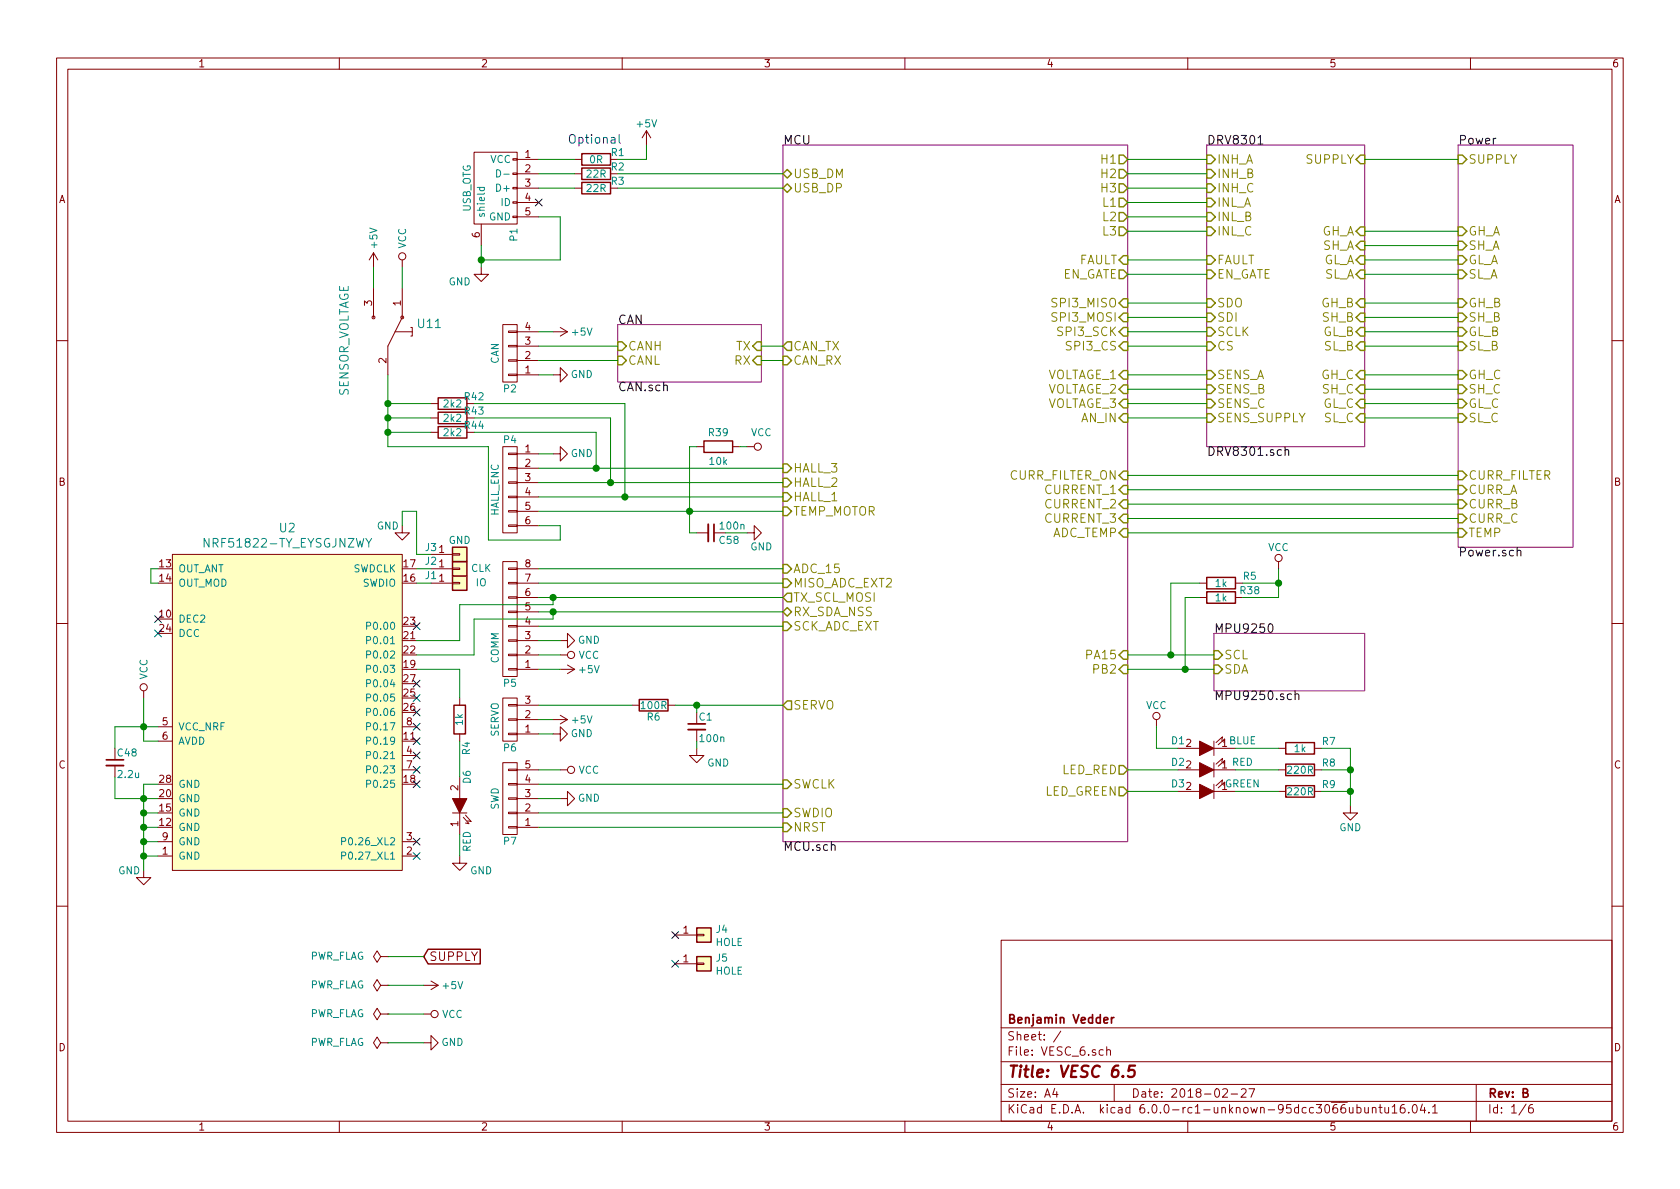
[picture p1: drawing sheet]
<svg xmlns="http://www.w3.org/2000/svg" width="297mm" height="210mm" viewBox="0 0 297 210" stroke-linecap="round" stroke-linejoin="round" font-family="sans-serif">
<g fill="none" stroke="#840000" stroke-width=".18">
<path d="M10 10.3h277v189.9h-277zM12 12.2h273v186.1h-273zM60 10.3v1.9M110 10.3v1.9M160 10.3v1.9M210 10.3v1.9M260 10.3v1.9M83.8 26.9h7.6v12.7h-7.6zM85.1 39.6v3.8M90.7 28.1h.7v.2h-.7zM90.7 30.6h.7v.3h-.7zM90.7 33.1h.7v.3h-.7z"/>
<path d="M90.7 35.7h.7v.2h-.7zM90.7 38.2h.7v.3h-.7zM91.4 28.2h3.8M91.4 30.7h3.8M91.4 33.3h3.8M91.4 35.8h3.8M91.4 38.3h3.8M101.6 28.2h1.3M101.6 30.7h1.3M101.6 33.3h1.3M114.3 23.1l-.8 1.3M114.3 23.1v2.5"/>
<path d="M114.3 23.1l.8 1.3M66 44.7l-.7 1.3M66 44.7v2.5M66 51v5.1M66 44.7l.8 1.3M69.8 58.7h3.1M71.1 46v1.2M71.1 51v5.1l-2.5 5.1v5.1M72.6 57.9h.3v1.5h-.3M85.1 47.2v1.3h1.3l-1.3 1.3-1.3-1.3h1.3M88.9 57.4h2.5v10.2h-2.5zM89.9 58.5h1.5v.3h-1.5z"/>
<path d="M91.4 58.7h3.8M97.8 58.7h2.5M99.1 57.9l1.2 .8M100.3 58.7l-1.2 .7M10 60.2h2M76.2 71.4h1.3M76.2 73.9h1.3M76.2 76.4h1.3M88.9 79h2.5v15.2h-2.5zM89.9 61.1h1.5v.2h-1.5zM89.9 63.6h1.5v.3h-1.5zM89.9 66.2h1.5v.2h-1.5z"/>
<path d="M91.4 66.3h3.8M91.4 63.7h3.8M91.4 61.2h3.8M97.8 66.3h1.3v-1.3l1.2 1.3-1.2 1.3v-1.3M123.2 79h1.3M129.5 79h1.3M132.1 79h1.2M285 60.2h2M30.5 98h40.6v55.9h-40.6zM71.1 93v1.2h1.3l-1.3 1.3-1.3-1.3h1.3M76.2 98h3.8M80 97.9h1.3v.3h-1.3z"/>
<path d="M88.9 99.3h2.5v20.3h-2.5zM89.9 92.8h1.5v.3h-1.5zM89.9 90.3h1.5v.2h-1.5zM89.9 87.8h1.5v.2h-1.5zM89.9 85.2h1.5v.3h-1.5zM89.9 82.7h1.5v.2h-1.5zM89.9 80.1h1.5v.3h-1.5zM91.4 80.3h3.8M91.4 82.8h3.8M91.4 85.3h3.8M91.4 87.9h3.8M91.4 90.4h3.8"/>
<path d="M91.4 93h3.8M97.8 80.3h1.3v-1.3l1.2 1.3-1.2 1.2v-1.2M123.2 94.2h2M126.2 94.2h2.1M132.1 94.2h1.2v-1.2l1.3 1.2-1.3 1.3v-1.3M226.1 99.3v1.3M10 110.3h2M76.2 103.1h3.8M76.2 100.6h3.8M80 103h1.3v.2h-1.3zM80 100.5h1.3v.2h-1.3zM89.9 100.5h1.5v.2h-1.5z"/>
<path d="M89.9 103h1.5v.2h-1.5zM89.9 105.5h1.5v.3h-1.5zM89.9 108.1h1.5v.2h-1.5zM89.9 110.6h1.5v.3h-1.5zM89.9 113.2h1.5v.2h-1.5zM89.9 115.7h1.5v.2h-1.5zM89.9 118.2h1.5v.3h-1.5zM91.4 118.4h3.8M91.4 115.8h3.8M91.4 113.3h3.8M91.4 110.7h3.8M91.4 108.2h3.8"/>
<path d="M91.4 105.7h3.8M91.4 103.1h3.8M91.4 100.6h3.8M99.1 113.3h1.2v-1.3l1.3 1.3-1.3 1.2v-1.2M99.1 118.4h2.5M99.1 115.8h1.2M100.3 117.6l1.3 .8M101.6 118.4l-1.3 .7M212.1 105.7h1.3M212.1 103.1h1.3M218.4 105.7h1.3M218.4 103.1h1.3"/>
<path d="M285 110.3h2M20.3 135.4v2M25.4 122.2v1.2M27.9 128.5h2.6M27.9 131.1h2.6M71.1 136.1h2.6M71.1 133.6h2.6M71.1 128.5h2.6M81.3 123.4v1.3M81.3 129.8v1.3M81.3 137.4v3.8M88.9 123.4h2.5v7.7h-2.5z"/>
<path d="M88.9 134.9h2.5v12.7h-2.5zM89.9 124.6h1.5v.2h-1.5zM89.9 127.1h1.5v.3h-1.5zM89.9 129.7h1.5v.2h-1.5zM89.9 136h1.5v.3h-1.5zM89.9 138.6h1.5v.2h-1.5zM91.4 129.8h3.8M91.4 127.2h3.8M91.4 124.7h3.8M91.4 138.7h3.8M91.4 136.1h3.8M97.8 129.8h1.3v-1.3l1.2 1.3-1.2 1.3v-1.3"/>
<path d="M97.8 127.2h2.5M99.1 136.1h1.2M99.1 126.5l1.2 .7M100.3 127.2l-1.2 .8M111.8 124.7h1.2M118.1 124.7h1.3M123.2 132.3v1.3h1.3l-1.3 1.3-1.3-1.3h1.3M123.2 129v2.1M204.5 127.2v1.3M208.3 136.1h3.8M208.3 139.9h3.8M208.3 132.3h3.8"/>
<path d="M214.6 136.1h3.8M214.6 131.1v2.5M214.6 134.9v2.5M214.6 138.7v2.5M214.6 139.9h3.8M214.6 132.3h3.8M216 134.7l.2-.6-1.2 1M216 138.6l.2-.7-1.2 1M216 130.9l.2-.6-1.2 1M216.4 135.1l.1-.6-1.1 1M216.4 138.9l.1-.6-1.1 1M216.4 131.3l.1-.6-1.1 1"/>
<path d="M226.1 136.1h1.2M226.1 139.9h1.2M226.1 132.3h1.2M232.4 136.1h1.3M232.4 139.9h1.3M232.4 132.3h1.3M25.4 153.9v1.3h1.3l-1.3 1.3-1.3-1.3h1.3M27.9 151.4h2.6M27.9 148.8h2.6M71.1 151.4h2.6M71.1 148.8h2.6M80 143.8h2.5"/>
<path d="M81.3 151.4v1.2h1.2l-1.2 1.3-1.3-1.3h1.3M81.3 143.8v3.8M81.9 144.5l1 1.2-.6-.2M82.3 144.1l1 1.2-.6-.1M89.9 141.1h1.5v.2h-1.5zM89.9 143.6h1.5v.3h-1.5zM89.9 146.2h1.5v.2h-1.5zM91.4 146.3h3.8M91.4 143.8h3.8M91.4 141.2h3.8M99.1 141.2h1.2v-1.3l1.3 1.3-1.3 1.3v-1.3M238.8 142.5v1.3h1.2l-1.2 1.2-1.3-1.2h1.3"/>
<path d="M10 160.2h2M67.3 179.3l-.6-1-.7 1 .7 1 .6-1h1.3M67.3 174.2l-.6-1-.7 1 .7 1.1 .6-1.1h1.3M67.3 169.2l-.6-1.1-.7 1.1 .7 1 .6-1h1.3M68.6 179.3h.1M68.6 174.2h.1M68.6 169.2h.1M74.9 179.3h1.3M74.9 174.2h2.6M76.2 173.5l1.3 .7M77.5 174.2l-1.3 .8M119.4 165.3h3.8"/>
<path d="M119.4 170.4h3.8M123.2 165.2h1.3v.3h-1.3zM123.2 170.3h1.3v.3h-1.3zM177 166.3h108v32h-108zM285 160.2h2M60 198.3v1.9M67.3 184.4l-.6-1-.7 1 .7 1 .6-1h1.3M68.6 184.4h.1M74.9 184.4h1.3v-1.3l1.3 1.3-1.3 1.3v-1.3M110 198.3v1.9M160 198.3v1.9M177 194.8h108"/>
<path d="M177 191.8h108M177 187.8h108M177 181.8h108M186.5 192.5l-.4 1h1M186.8 193v1M187.6 182.3l-1.3 2M195 185.7l-.4-.1-.3 .3 .1 .6 .2 .1 .4-.1M195.7 185.7h.1a.37 .37 0 0 1 .5 .1v.8M195.7 185.1v1.5M197 191.8v3M210 198.3v1.9M216.2 192.7l.2-.2h.4l.2 .5-.9 1h.9"/>
<path d="M217.7 193.5h1.1M219.5 192.7l.2-.2h.3l.3 .2v.3v.2l-.9 .8h.9M220.8 192.5h1l-.6 1.5M238.6 195.8l.1 .9 .3 .1 .2-.1M239.2 195.8v1M239.9 195.9l.5-.1 .2 .3v.6l-.2 .1-.5-.1M239.9 195.3v1.5M241.3 195.8l.1 .9 .3 .1 .2-.1M241.9 195.8v1M242.6 196l.3-.2 .3 .1 .1 .9M242.6 195.8v1M243.8 195.8h.6"/>
<path d="M244 195.3v1.3l.4 .2M244.9 195.8v.8a.39 .39 0 0 0 .6 .1M245.5 195.8v1M246.2 195.8l.4-.5v1.5M246.2 196.8h.8M248.3 195.3a.59 .59 0 0 0-.7 .7v.7l.3 .1 .5-.1v-.5l-.1-.2-.4-.1-.3 .3M249.1 196.7v.1M249.9 195.5l.2-.2a.81 .81 0 0 1 .6 .6 .81 .81 0 0 1-.3 .8l-.2 .1a.79 .79 0 0 1-.3-1.3zM251.5 195.2l-.4 1.1h1M251.9 195.8v1M252.6 196.7v.1M253.3 195.8l.4-.5v1.5"/>
<path d="M253.3 196.8h.8M260 198.3v1.9M261 191.8v6.5M269.8 195.2l-1.2 2M271 195.3a.62 .62 0 0 0-.7 .7v.7l.3 .1 .4-.1 .1-.5-.1-.2-.4-.1-.3 .3"/>
<circle cx="66" cy="56.1" r=".25"/>
<circle cx="71.1" cy="45.3" r=".63"/>
<circle cx="71.1" cy="56.1" r=".25"/>
<circle cx="134" cy="79" r=".63"/>
<circle cx="226.1" cy="98.7" r=".63"/>
<circle cx="101" cy="115.8" r=".63"/>
<circle cx="25.4" cy="121.5" r=".63"/>
<circle cx="101" cy="136.1" r=".63"/>
<circle cx="204.5" cy="126.6" r=".63"/>
<circle cx="76.8" cy="179.3" r=".63"/>
</g>
<path d="M200.7 188.4h-1l-.2 1 .3-.2 .7 .1 .1 .3-.1 .7-.3 .1h-.5l-.3-.1" fill="none" stroke="#840000" stroke-width=".41"/>
<path d="M126.2 92.7v3.1M18.8 134.4h3M121.7 128h3M196.5 179.9v1M197 179.9l-.5 .3M195.2 180.4l.7-.1-.1-.3-.4-.1-.2 .2v.7h.6" fill="none" stroke="#840000" stroke-width=".3"/>
<path d="M138.4 25.6h61v123.2h-61zM213.4 25.6h27.9v53.4h-27.9zM257.8 25.6h20.3v71.2h-20.3zM109.2 57.4h25.4v10.2h-25.4zM214.6 112h26.7v10.2h-26.7z" fill="none" stroke="#840084" stroke-width=".18"/>
<g fill="none" stroke="#848400" stroke-width=".25">
<path d="M138.4 30.7l.8-.7 .8 .7-.8 .8zM139.2 32.5l.8 .8-.8 .7-.8-.7zM197.9 37.6h.7l.8 .7-.8 .8h-.7zM197.9 35h.7l.8 .8-.8 .8h-.7zM197.9 32.5h.7l.8 .8-.8 .7h-.7zM197.9 30h.7l.8 .7-.8 .8h-.7zM197.9 27.4h.7l.8 .8-.8 .8h-.7zM213.4 27.4h.7l.8 .8-.8 .8h-.7zM213.4 35h.7l.8 .8-.8 .8h-.7zM213.4 30h.7l.8 .7-.8 .8h-.7zM213.4 37.6h.7l.8 .7-.8 .8h-.7zM213.4 32.5h.7l.8 .8-.8 .7h-.7z"/>
<path d="M239.8 28.2l.7-.8h.8v1.6h-.8zM257.8 27.4h.8l.7 .8-.7 .8h-.8zM197.9 40.1h.7l.8 .8-.8 .8h-.7zM197.9 46l.7-.8h.8v1.5h-.8zM197.9 47.7h.7l.8 .8-.8 .8h-.7zM198.6 52.8h.8v1.6h-.8l-.7-.8zM198.6 55.4h.8v1.5h-.8l-.7-.8zM198.6 57.9h.8v1.5h-.8l-.7-.7zM213.4 45.2h.7l.8 .8-.8 .7h-.7zM213.4 55.4h.7l.8 .7-.8 .8h-.7zM213.4 52.8h.7l.8 .8-.8 .8h-.7zM213.4 57.9h.7l.8 .8-.8 .7h-.7z"/>
<path d="M213.4 47.7h.7l.8 .8-.8 .8h-.7zM213.4 40.1h.7l.8 .8-.8 .8h-.7zM240.5 42.7h.8v1.5h-.8l-.7-.8zM240.5 40.1h.8v1.6h-.8l-.7-.8zM240.5 45.2h.8v1.5h-.8l-.7-.7zM240.5 47.7h.8v1.6h-.8l-.7-.8zM240.5 52.8h.8v1.6h-.8l-.7-.8zM240.5 55.4h.8v1.5h-.8l-.7-.8zM240.5 57.9h.8v1.5h-.8l-.7-.7zM257.8 40.1h.8l.7 .8-.7 .8h-.8zM257.8 45.2h.8l.7 .8-.7 .7h-.8zM257.8 42.7h.8l.7 .7-.7 .8h-.8z"/>
<path d="M257.8 47.7h.8l.7 .8-.7 .8h-.8zM257.8 52.8h.8l.7 .8-.7 .8h-.8zM257.8 55.4h.8l.7 .7-.7 .8h-.8zM257.8 57.9h.8l.7 .8-.7 .7h-.8zM109.2 60.4h.8l.7 .8-.7 .8h-.8zM109.2 63h.8l.7 .7-.7 .8h-.8zM133.9 60.4h.7v1.6h-.7l-.8-.8zM133.9 63h.7v1.5h-.7l-.8-.8zM138.4 63h.8l.8 .7-.8 .8h-.8zM139.2 60.4h.8v1.6h-.8l-.8-.8zM197.9 71.4l.7-.8h.8v1.5h-.8zM198.6 68.1h.8v1.5h-.8l-.7-.8z"/>
<path d="M198.6 65.5h.8v1.6h-.8l-.7-.8zM198.6 73.1h.8v1.6h-.8l-.7-.8zM198.6 60.4h.8v1.6h-.8l-.7-.8zM213.4 60.4h.7l.8 .8-.8 .8h-.7zM213.4 65.5h.7l.8 .8-.8 .8h-.7zM213.4 68.1h.7l.8 .7-.8 .8h-.7zM213.4 70.6h.7l.8 .8-.8 .7h-.7zM213.4 73.1h.7l.8 .8-.8 .8h-.7zM239.8 66.3l.7-.8h.8v1.6h-.8zM240.5 68.1h.8v1.5h-.8l-.7-.8zM240.5 60.4h.8v1.6h-.8l-.7-.8zM240.5 70.6h.8v1.5h-.8l-.7-.7z"/>
<path d="M240.5 73.1h.8v1.6h-.8l-.7-.8zM257.8 60.4h.8l.7 .8-.7 .8h-.8zM257.8 65.5h.8l.7 .8-.7 .8h-.8zM257.8 68.1h.8l.7 .7-.7 .8h-.8zM257.8 70.6h.8l.7 .8-.7 .7h-.8zM257.8 73.1h.8l.7 .8-.7 .8h-.8zM138.4 87.1h.8l.8 .8-.8 .7h-.8zM138.4 84.6h.8l.8 .7-.8 .8h-.8zM138.4 82h.8l.8 .8-.8 .8h-.8zM138.4 89.7h.8l.8 .7-.8 .8h-.8zM138.4 99.8h.8l.8 .8-.8 .7h-.8zM197.9 86.6l.7-.8h.8v1.6h-.8z"/>
<path d="M197.9 94.2l.7-.7h.8v1.5h-.8zM198.6 88.4h.8v1.5h-.8l-.7-.8zM198.6 90.9h.8v1.6h-.8l-.7-.8zM198.6 83.3h.8v1.5h-.8l-.7-.7zM257.8 85.8h.8l.7 .8-.7 .8h-.8zM257.8 88.4h.8l.7 .7-.7 .8h-.8zM257.8 90.9h.8l.7 .8-.7 .8h-.8zM257.8 93.5h.8l.7 .7-.7 .8h-.8zM257.8 83.3h.8l.7 .8-.7 .7h-.8zM138.4 110h.8l.8 .7-.8 .8h-.8zM138.4 102.4h.8l.8 .7-.8 .8h-.8zM139.2 104.9h.8v1.5h-.8l-.8-.7z"/>
<path d="M139.2 107.4l.8 .8-.8 .8-.8-.8zM198.6 115.1h.8v1.5h-.8l-.7-.8zM198.6 117.6h.8v1.5h-.8l-.7-.7zM214.6 115.1h.8l.8 .7-.8 .8h-.8zM214.6 117.6h.8l.8 .8-.8 .7h-.8zM138.4 137.9h.8l.8 .8-.8 .7h-.8zM139.2 123.9h.8v1.6h-.8l-.8-.8zM197.9 135.4h.7l.8 .7-.8 .8h-.7zM197.9 139.2h.7l.8 .7-.8 .8h-.7zM138.4 145.5h.8l.8 .8-.8 .8h-.8zM138.4 143h.8l.8 .8-.8 .7h-.8z"/>
</g>
<path d="M222.4 25.5h.9M227.2 79.6l.2-.1 .4 .1 .1 .9M227.2 79v1.5M268.2 97.4h.1a.37 .37 0 0 1 .6 .1v.8M224.4 110.4l.2-.1a.81 .81 0 0 1 .3 1.4l-.2 .1a.84 .84 0 0 1-.3-1.4zM229 122.8l.2-.1 .4 .1v.9M229 122.2v1.5" fill="none" stroke="#000" stroke-width=".18"/>
<g fill="none" stroke="#008484" stroke-width=".18">
<path d="M84.4 33.1h1.2M84.9 33.1l-.1 .4 .2 .2 .6-.1v-.5M87.8 30a.64 .64 0 0 1 .7 .7 .64 .64 0 0 1-.7 .6zM89.1 30.8h.9M37 95.2v1.5l-.9-1.5v1.5M64.7 95.2l.5 .8 .5-.8M64.8 118.3h.6l.1-.5-.2-.2h-.5v1.3M64.8 113.2h.6l.1-.5-.2-.1h-.5v1.2M64.8 115.8l.6-.1 .1-.5-.2-.1h-.5v1.3M64.8 110.7l.6-.1 .1-.4-.2-.2h-.5v1.3M64.8 131h.6l.1-.5-.2-.2h-.5v1.3M64.8 138.6h.6l.1-.5-.2-.1h-.5v1.2"/>
<path d="M64.8 123.4l.6-.1 .1-.4-.2-.2h-.5v1.3M64.8 125.9h.6l.1-.5-.2-.1h-.5v1.2M64.8 120.8h.6l.1-.5-.2-.1h-.5v1.3M64.8 133.5h.6l.1-.5-.2-.1h-.5v1.3M64.8 136.1l.6-.1 .1-.4-.2-.2h-.5v1.3M64.8 128.5l.6-.1 .1-.5-.2-.1h-.5v1.3M60.4 151.3h.6l.1-.2v-.3l-.2-.1h-.5v1.2M60.4 148.8l.6-.1 .1-.1v-.3l-.2-.2h-.5v1.3"/>
</g>
<g fill="#840000" stroke="#840000" stroke-width=".18">
<path d="M212.1 134.9l2.5 1.2-2.5 1.3z"/>
<path d="M212.1 138.7l2.5 1.2-2.5 1.3z"/>
<path d="M212.1 131.1l2.5 1.2-2.5 1.3z"/>
<path d="M80 141.2h2.5l-1.2 2.6z"/>
</g>
<g fill="none" stroke="#840000" stroke-width=".25">
<path d="M102.9 29.7h5v2h-5zM102.9 32.3h5v2h-5zM102.9 27.2h5v2h-5zM77.5 70.4h5v2h-5zM77.5 72.9h5v2h-5zM77.5 75.4h5v2.1h-5zM124.5 78h5v2h-5zM80 99.3h2.5v2.5h-2.5zM80 96.8h2.5v2.5h-2.5zM80 101.8h2.5v2.6h-2.5zM213.4 104.6h5v2.1h-5zM213.4 102.1h5v2h-5z"/>
<path d="M80.3 124.7h2v5.1h-2zM113 123.7h5.1v2h-5.1zM227.3 135.1h5.1v2.1h-5.1zM227.3 138.9h5.1v2.1h-5.1zM227.3 131.3h5.1v2h-5.1zM75.7 167.9h9.2v2.6h-9.2l-.8-1.3zM123.2 164.1h2.5v2.5h-2.5zM123.2 169.2h2.5v2.5h-2.5z"/>
</g>
<path d="M125.2 92.7v3.1M18.8 135.4h3M121.7 129h3" fill="none" stroke="#840000" stroke-width=".33"/>
<g fill="none" stroke="#000084" stroke-width=".18">
<path d="M94.6 35.2l1.3 1.2M95.9 35.2l-1.3 1.2M27.3 108.9l1.2 1.2M27.3 111.4l1.2 1.2M28.5 108.9l-1.2 1.2M28.5 111.4l-1.2 1.2M73.1 110.1l1.2 1.2M74.3 110.1l-1.2 1.2M73.1 120.3l1.2 1.2M73.1 122.8l1.2 1.2M73.1 125.4l1.2 1.2M73.1 127.9l1.2 1.2"/>
<path d="M73.1 130.4l1.2 1.3M73.1 133l1.2 1.2M73.1 135.5l1.2 1.2M73.1 138.1l1.2 1.2M74.3 120.3l-1.2 1.2M74.3 122.8l-1.2 1.2M74.3 125.4l-1.2 1.2M74.3 127.9l-1.2 1.2M74.3 130.4l-1.2 1.3M74.3 133l-1.2 1.2M74.3 135.5l-1.2 1.2M74.3 138.1l-1.2 1.2"/>
<path d="M73.1 148.2l1.2 1.2M73.1 150.8l1.2 1.2M74.3 148.2l-1.2 1.2M74.3 150.8l-1.2 1.2M118.8 164.7l1.2 1.3M118.8 169.8l1.2 1.2M120 164.7l-1.2 1.3M120 169.8l-1.2 1.2"/>
</g>
<path d="M109.5 23.8v1.3l.2 .2" fill="none" stroke="#0000c2" stroke-width=".18"/>
<g fill="none" stroke="#008400" stroke-width=".18">
<path d="M95.2 38.3h3.9v7.7h-14M95.2 30.7h6.4M95.2 33.3h6.4M95.2 28.2h6.4M109.2 30.7h29.2M109.2 33.3h29.2M114.3 25.6v2.6h-5.1M199.4 38.3h14M199.4 30.7h14M199.4 33.3h14M199.4 28.2h14M199.4 35.8h14"/>
<path d="M241.3 28.2h16.5M66 47.2v3.8M71.1 47.2v3.8M85.1 43.4v3.8M95.2 58.7h2.6M199.4 46h14M199.4 58.7h14M199.4 56.1h14M199.4 53.6h14M199.4 48.5h14M199.4 40.9h14M241.3 46h16.5"/>
<path d="M241.3 58.7h16.5M241.3 56.1h16.5M241.3 53.6h16.5M241.3 48.5h16.5M241.3 40.9h16.5M241.3 43.4h16.5M68.6 66.3v12.7h17.8v16.5h12.7v-2.5h-3.9M68.6 73.9h7.6M68.6 71.4h7.6M68.6 76.4h7.6M83.8 73.9h24.1v11.4M83.8 71.4h26.7v16.5"/>
<path d="M83.8 76.4h21.6v6.4M95.2 61.2h14M95.2 63.7h14M95.2 66.3h2.6M123.2 79h-1.3v15.2h1.3M130.8 79h1.3M134.6 61.2h3.8M134.6 63.7h3.8M199.4 61.2h14M199.4 73.9h14M199.4 71.4h14M199.4 68.8h14"/>
<path d="M199.4 66.3h14M241.3 61.2h16.5M241.3 73.9h16.5M241.3 71.4h16.5M241.3 68.8h16.5M241.3 66.3h16.5M71.1 93v-2.6h2.6v7.6h2.5M95.2 82.8h43.2M95.2 85.3h43.2M95.2 87.9h43.2M95.2 90.4h43.2M95.2 80.3h2.6"/>
<path d="M128.3 94.2h3.8M199.4 91.7h58.4M199.4 89.1h58.4M199.4 86.6h58.4M199.4 94.2h58.4M199.4 84.1h58.4M27.9 100.6h-1.2v2.5h1.2M73.7 100.6h2.5M73.7 103.1h2.5M73.7 118.4h7.6v5M95.2 100.6h43.2M95.2 103.1h43.2"/>
<path d="M95.2 105.7h43.2M95.2 108.2h43.2M95.2 110.7h43.2M95.2 113.3h3.9M95.2 115.8h3.9M95.2 118.4h3.9M97.8 105.7v1.2h-16.5v6.4h-7.6M97.8 108.2v1.3h-14v6.3h-10.1M199.4 115.8h15.2M199.4 118.4h15.2M212.1 103.1h-5.1v12.7M212.1 105.7h-2.6v12.7"/>
<path d="M219.7 103.1h6.4M226.1 100.6v5.1h-6.4M20.3 137.4v3.8h7.6M25.4 123.4v7.7h2.5M27.9 138.7h-2.5v15.2M27.9 128.5h-7.6v3.8M81.3 131.1v6.3M95.2 136.1h3.9M95.2 124.7h16.6M95.2 138.7h43.2M95.2 127.2h2.6M95.2 129.8h2.6"/>
<path d="M119.4 124.7h19M123.2 124.7v1.3M123.2 131.1v1.2M199.4 136.1h8.9M199.4 139.9h8.9M204.5 128.5v3.8h3.8M218.4 132.3h7.7M218.4 136.1h7.7M218.4 139.9h7.7M233.7 132.3h5.1v10.2M233.7 136.1h5.1M233.7 139.9h5.1"/>
<path d="M25.4 143.8h2.5M25.4 146.3h2.5M25.4 151.4h2.5M25.4 148.8h2.5M81.3 147.6v3.8M95.2 143.8h43.2M95.2 146.3h43.2M95.2 141.2h3.9M68.6 174.2h6.3M68.6 179.3h6.3M68.6 169.2h6.3M68.6 184.4h6.3"/>
</g>
<g fill="#008400" stroke="#008400" stroke-width=".25">
<circle cx="238.8" cy="139.9" r=".51"/>
<circle cx="238.8" cy="136.1" r=".51"/>
<circle cx="123.2" cy="124.7" r=".51"/>
<circle cx="85.1" cy="46" r=".51"/>
<circle cx="121.9" cy="90.4" r=".51"/>
<circle cx="97.8" cy="105.7" r=".51"/>
<circle cx="97.8" cy="108.2" r=".51"/>
<circle cx="68.6" cy="71.4" r=".51"/>
<circle cx="68.6" cy="73.9" r=".51"/>
<circle cx="68.6" cy="76.4" r=".51"/>
<circle cx="105.4" cy="82.8" r=".51"/>
<circle cx="108" cy="85.3" r=".51"/>
<circle cx="110.5" cy="87.9" r=".51"/>
<circle cx="226.1" cy="103.1" r=".51"/>
<circle cx="209.6" cy="118.4" r=".51"/>
<circle cx="207" cy="115.8" r=".51"/>
<circle cx="25.4" cy="128.5" r=".51"/>
<circle cx="25.4" cy="151.4" r=".51"/>
<circle cx="25.4" cy="141.2" r=".51"/>
<circle cx="25.4" cy="143.8" r=".51"/>
<circle cx="25.4" cy="146.3" r=".51"/>
<circle cx="25.4" cy="148.8" r=".51"/>
</g>
<g fill="#ffffc2" stroke="#ffffc2" stroke-width=".18">
<path d="M80 101.8h2.5v2.6h-2.5z"/>
<path d="M80 99.3h2.5v2.5h-2.5z"/>
<path d="M80 96.8h2.5v2.5h-2.5z"/>
<path d="M123.2 164.1h2.5v2.5h-2.5z"/>
<path d="M123.2 169.2h2.5v2.5h-2.5z"/>
<path d="M30.5 98h40.6v55.9h-40.6z"/>
</g>
<text font-size="2.8" fill="#840000" x="178" y="190.5">Title: VESC 6.5</text>
<text font-size="2.1" fill="#0000c2" x="100.3" y="25.4">Optional</text>
<g font-size="2.1">
<text x="138.4" y="25.5">MCU</text>
<text x="213.4" y="25.5">DRV8301</text>
<text x="257.8" y="25.5">Power</text>
<text x="109.2" y="57.3">CAN</text>
<text x="109.2" y="69.2">CAN.sch</text>
<text x="213.4" y="80.6">DRV8301.sch</text>
<text x="257.8" y="98.4">Power.sch</text>
<text x="214.6" y="111.9">MPU9250</text>
<text x="214.6" y="123.8">MPU9250.sch</text>
<text x="138.4" y="150.5">MCU.sch</text>
</g>
<g font-size="2.1" fill="#848400">
<text x="194.9" y="29">H1</text>
<text x="215.1" y="29">INH_A</text>
<text x="231" y="29">SUPPLY</text>
<text x="259.6" y="29">SUPPLY</text>
<text x="140.2" y="31.5">USB_DM</text>
<text x="140.2" y="34">USB_DP</text>
<text x="194.9" y="34">H3</text>
<text x="194.9" y="31.5">H2</text>
<text x="215.1" y="31.5">INH_B</text>
<text x="215.1" y="34">INH_C</text>
<text x="195.1" y="41.7">L3</text>
<text x="195.1" y="39.1">L2</text>
<text x="195.1" y="36.6">L1</text>
<text x="215.1" y="36.6">INL_A</text>
<text x="215.1" y="39.1">INL_B</text>
<text x="215.1" y="41.7">INL_C</text>
<text x="233.6" y="41.7">GH_A</text>
<text x="259.6" y="41.7">GH_A</text>
<text x="190.7" y="46.7">FAULT</text>
<text x="215.1" y="46.7">FAULT</text>
<text x="233.9" y="44.2">SH_A</text>
<text x="233.9" y="46.7">GL_A</text>
<text x="259.6" y="46.7">GL_A</text>
<text x="259.6" y="44.2">SH_A</text>
<text x="187.6" y="49.3">EN_GATE</text>
<text x="215.1" y="49.3">EN_GATE</text>
<text x="234.1" y="49.3">SL_A</text>
<text x="259.6" y="49.3">SL_A</text>
<text x="186.4" y="54.4">SPI3_MISO</text>
<text x="186.4" y="56.9">SPI3_MOSI</text>
<text x="187.4" y="59.4">SPI3_SCK</text>
<text x="215.1" y="56.9">SDI</text>
<text x="215.1" y="54.4">SDO</text>
<text x="215.1" y="59.4">SCLK</text>
<text x="233.6" y="54.4">GH_B</text>
<text x="233.9" y="56.9">SH_B</text>
<text x="233.9" y="59.4">GL_B</text>
<text x="259.6" y="54.4">GH_B</text>
<text x="259.6" y="56.9">SH_B</text>
<text x="259.6" y="59.4">GL_B</text>
<text x="111" y="62">CANH</text>
<text x="111" y="64.5">CANL</text>
<text x="129.9" y="64.5">RX</text>
<text x="130.1" y="62">TX</text>
<text x="140.2" y="64.5">CAN_RX</text>
<text x="140.2" y="62">CAN_TX</text>
<text x="188.9" y="62">SPI3_CS</text>
<text x="215.1" y="62">CS</text>
<text x="234.1" y="62">SL_B</text>
<text x="259.6" y="62">SL_B</text>
<text x="185" y="69.6">VOLTAGE_2</text>
<text x="185" y="67.1">VOLTAGE_1</text>
<text x="215.1" y="67.1">SENS_A</text>
<text x="215.1" y="69.6">SENS_B</text>
<text x="233.6" y="67.1">GH_C</text>
<text x="233.9" y="69.6">SH_C</text>
<text x="259.6" y="67.1">GH_C</text>
<text x="259.6" y="69.6">SH_C</text>
<text x="185" y="72.1">VOLTAGE_3</text>
<text x="191.2" y="74.7">AN_IN</text>
<text x="215.1" y="72.1">SENS_C</text>
<text x="215.1" y="74.7">SENS_SUPPLY</text>
<text x="233.9" y="72.1">GL_C</text>
<text x="234.1" y="74.7">SL_C</text>
<text x="259.6" y="72.1">GL_C</text>
<text x="259.6" y="74.7">SL_C</text>
<text x="140.2" y="83.6">HALL_3</text>
<text x="140.2" y="88.6">HALL_1</text>
<text x="140.2" y="86.1">HALL_2</text>
<text x="178.5" y="84.8">CURR_FILTER_ON</text>
<text x="184.9" y="89.9">CURRENT_2</text>
<text x="184.9" y="87.4">CURRENT_1</text>
<text x="259.6" y="87.4">CURR_A</text>
<text x="259.6" y="89.9">CURR_B</text>
<text x="259.6" y="84.8">CURR_FILTER</text>
<text x="140.2" y="91.2">TEMP_MOTOR</text>
<text x="184.9" y="92.5">CURRENT_3</text>
<text x="185.9" y="95">ADC_TEMP</text>
<text x="259.6" y="92.5">CURR_C</text>
<text x="259.6" y="95">TEMP</text>
<text x="140.2" y="101.3">ADC_15</text>
<text x="140.2" y="103.9">MISO_ADC_EXT2</text>
<text x="140.2" y="106.4">TX_SCL_MOSI</text>
<text x="140.2" y="111.5">SCK_ADC_EXT</text>
<text x="140.2" y="109">RX_SDA_NSS</text>
<text x="192.3" y="116.6">PA15</text>
<text x="193.5" y="119.1">PB2</text>
<text x="216.4" y="116.6">SCL</text>
<text x="216.4" y="119.1">SDA</text>
<text x="140.2" y="125.5">SERVO</text>
<text x="187.7" y="136.9">LED_RED</text>
<text x="140.2" y="139.4">SWCLK</text>
<text x="184.6" y="140.7">LED_GREEN</text>
<text x="140.2" y="147.1">NRST</text>
<text x="140.2" y="144.5">SWDIO</text>
</g>
<g font-size="2.1" fill="#008484">
<text x="74" y="58">U11</text>
<text x="61.6" y="70.4" transform="rotate(-90 61.6 70.4)">SENSOR_VOLTAGE</text>
<text x="49.5" y="94.1">U2</text>
<text x="36.7" y="96.8">NRF51822-TY_EYSGJNZWY</text>
</g>
<g font-size="2.1" fill="#840000">
<text x="75.8" y="169.9">SUPPLY</text>
<text x="178" y="184">Sheet: /</text>
<text x="178" y="181">Benjamin Vedder</text>
<text x="178" y="186.7">File: VESC_6.sch</text>
<text x="178" y="196.9">KiCad E.D.A. kicad 6.0.0-rc1-unknown-95dcc3066ubuntu16.04.1</text>
<text x="178" y="194.1">Size: A4</text>
<text x="200" y="194.1">Date: 2018-02-27</text>
<text x="263" y="194.1">Rev: B</text>
<text x="263" y="196.9">Id: 1/6</text>
</g>
<g font-size="1.8" fill="#840000">
<text x="35" y="11.9">1</text>
<text x="85" y="11.9">2</text>
<text x="135" y="11.9">3</text>
<text x="185" y="11.9">4</text>
<text x="235" y="11.9">5</text>
<text x="285" y="11.9">6</text>
<text x="92.9" y="27.9">1</text>
<text x="10.4" y="35.9">A</text>
<text x="92.9" y="30.5">2</text>
<text x="92.9" y="33">3</text>
<text x="92.9" y="35.6">4</text>
<text x="285.4" y="35.9">A</text>
<text x="92.9" y="38.1">5</text>
<text x="84.8" y="42" transform="rotate(-90 84.8 42)">6</text>
<text x="65.8" y="54.1" transform="rotate(-90 65.8 54.1)">3</text>
<text x="70.9" y="54.1" transform="rotate(-90 70.9 54.1)">1</text>
<text x="92.9" y="58.4">4</text>
<text x="68.3" y="64.2" transform="rotate(-90 68.3 64.2)">2</text>
<text x="92.9" y="63.5">2</text>
<text x="92.9" y="61">3</text>
<text x="92.9" y="66">1</text>
<text x="92.9" y="80">1</text>
<text x="92.9" y="82.5">2</text>
<text x="10.4" y="85.9">B</text>
<text x="92.9" y="85.1">3</text>
<text x="92.9" y="87.6">4</text>
<text x="285.4" y="85.9">B</text>
<text x="92.9" y="90.2">5</text>
<text x="92.9" y="92.7">6</text>
<text x="28.2" y="100.3">13</text>
<text x="71.4" y="100.3">17</text>
<text x="77.6" y="100.3">1</text>
<text x="77.6" y="97.8">1</text>
<text x="92.9" y="100.3">8</text>
<text x="28.2" y="102.9">14</text>
<text x="71.4" y="102.9">16</text>
<text x="77.6" y="102.9">1</text>
<text x="92.9" y="107.9">5</text>
<text x="92.9" y="105.4">6</text>
<text x="92.9" y="102.9">7</text>
<text x="28.2" y="109.2">10</text>
<text x="28.2" y="111.8">24</text>
<text x="71.4" y="113">21</text>
<text x="71.4" y="110.5">23</text>
<text x="92.9" y="113">3</text>
<text x="92.9" y="110.5">4</text>
<text x="71.4" y="118.1">19</text>
<text x="71.4" y="115.6">22</text>
<text x="92.9" y="118.1">1</text>
<text x="92.9" y="115.6">2</text>
<text x="71.4" y="123.2">25</text>
<text x="71.4" y="125.7">26</text>
<text x="71.4" y="120.6">27</text>
<text x="92.9" y="124.5">3</text>
<text x="28.7" y="128.3">5</text>
<text x="28.7" y="130.8">6</text>
<text x="71.4" y="130.8">11</text>
<text x="71.9" y="128.3">8</text>
<text x="92.9" y="129.5">1</text>
<text x="92.9" y="127">2</text>
<text x="10.4" y="135.9">C</text>
<text x="71.9" y="133.3">4</text>
<text x="71.9" y="135.9">7</text>
<text x="92.9" y="135.9">5</text>
<text x="209.7" y="135.9">2</text>
<text x="209.7" y="132.1">2</text>
<text x="216.1" y="135.9">1</text>
<text x="216.1" y="132.1">1</text>
<text x="285.4" y="135.9">C</text>
<text x="28.2" y="143.5">15</text>
<text x="28.2" y="141">20</text>
<text x="28.2" y="138.4">28</text>
<text x="71.4" y="138.4">18</text>
<text x="81" y="139.8" transform="rotate(-90 81 139.8)">2</text>
<text x="92.9" y="143.5">2</text>
<text x="92.9" y="141">3</text>
<text x="92.9" y="138.4">4</text>
<text x="209.7" y="139.7">2</text>
<text x="216.1" y="139.7">1</text>
<text x="28.2" y="146">12</text>
<text x="28.7" y="148.6">9</text>
<text x="71.9" y="148.6">3</text>
<text x="81" y="146.1" transform="rotate(-90 81 146.1)">1</text>
<text x="92.9" y="146">1</text>
<text x="28.7" y="151.1">1</text>
<text x="71.9" y="151.1">2</text>
<text x="120.8" y="165.1">1</text>
<text x="120.8" y="170.2">1</text>
<text x="10.4" y="185.9">D</text>
<text x="285.4" y="185.9">D</text>
<text x="35" y="199.9">1</text>
<text x="85" y="199.9">2</text>
<text x="135" y="199.9">3</text>
<text x="185" y="199.9">4</text>
<text x="235" y="199.9">5</text>
<text x="285" y="199.9">6</text>
</g>
<g font-size="1.8" fill="#008484">
<text x="112.7" y="22.5">+5V</text>
<text x="86.7" y="28.8">VCC</text>
<text x="104.3" y="28.9">0R</text>
<text x="108.1" y="27.6">R1</text>
<text x="88.1" y="33.9">D+</text>
<text x="103.8" y="31.4">22R</text>
<text x="103.8" y="34">22R</text>
<text x="108.1" y="30.1">R2</text>
<text x="108.1" y="32.7">R3</text>
<text x="83.2" y="37.5" transform="rotate(-90 83.2 37.5)">USB_OTG</text>
<text x="85.7" y="38.6" transform="rotate(-90 85.7 38.6)">shield</text>
<text x="86.5" y="39">GND</text>
<text x="88.6" y="36.4">ID</text>
<text x="66.7" y="43.8" transform="rotate(-90 66.7 43.8)">+5V</text>
<text x="71.8" y="44" transform="rotate(-90 71.8 44)">VCC</text>
<text x="91.5" y="42.6" transform="rotate(-90 91.5 42.6)">P1</text>
<text x="79.3" y="50.5">GND</text>
<text x="101.3" y="59.4">+5V</text>
<text x="88.2" y="64.4" transform="rotate(-90 88.2 64.4)">CAN</text>
<text x="82.2" y="70.8">R42</text>
<text x="89.1" y="69.4">P2</text>
<text x="100.9" y="66.8">GND</text>
<text x="78.5" y="72.1">2k2</text>
<text x="78.5" y="74.6">2k2</text>
<text x="78.5" y="77.1">2k2</text>
<text x="82.2" y="73.3">R43</text>
<text x="82.2" y="75.9">R44</text>
<text x="125.4" y="77.1">R39</text>
<text x="132.8" y="77.1">VCC</text>
<text x="89.1" y="78.4">P4</text>
<text x="100.9" y="80.8">GND</text>
<text x="125.5" y="82.2">10k</text>
<text x="66.6" y="93.6">GND</text>
<text x="88.2" y="91.3" transform="rotate(-90 88.2 91.3)">HALL_ENC</text>
<text x="127.5" y="93.6">100n</text>
<text x="31.5" y="101.2">OUT_ANT</text>
<text x="62.3" y="101.2">SWDCLK</text>
<text x="75.2" y="99.9">J2</text>
<text x="75.2" y="97.5">J3</text>
<text x="79.3" y="96.2">GND</text>
<text x="83.3" y="101.1">CLK</text>
<text x="127.3" y="96.2">C58</text>
<text x="132.7" y="97.3">GND</text>
<text x="224.2" y="97.5">VCC</text>
<text x="31.5" y="103.8">OUT_MOD</text>
<text x="64.1" y="103.8">SWDIO</text>
<text x="75.2" y="102.4">J1</text>
<text x="84.2" y="103.7">IO</text>
<text x="214.9" y="106.3">1k</text>
<text x="214.9" y="103.8">1k</text>
<text x="219.4" y="105.1">R38</text>
<text x="219.9" y="102.5">R5</text>
<text x="31.5" y="110.1">DEC2</text>
<text x="31.5" y="112.6">DCC</text>
<text x="65.5" y="113.9">P0.01</text>
<text x="65.5" y="111.4">P0.00</text>
<text x="102.2" y="113.8">GND</text>
<text x="65.5" y="119">P0.03</text>
<text x="65.5" y="116.5">P0.02</text>
<text x="88.2" y="117.3" transform="rotate(-90 88.2 117.3)">COMM</text>
<text x="102.3" y="116.5">VCC</text>
<text x="102.5" y="119">+5V</text>
<text x="26.1" y="120.2" transform="rotate(-90 26.1 120.2)">VCC</text>
<text x="65.5" y="124.1">P0.05</text>
<text x="65.5" y="121.5">P0.04</text>
<text x="89.1" y="121.5">P5</text>
<text x="113.5" y="125.4">100R</text>
<text x="202.6" y="125.4">VCC</text>
<text x="31.5" y="129.2">VCC_NRF</text>
<text x="31.5" y="131.7">AVDD</text>
<text x="65.5" y="131.7">P0.19</text>
<text x="65.5" y="126.6">P0.06</text>
<text x="65.5" y="129.2">P0.17</text>
<text x="81.8" y="128.2" transform="rotate(-90 81.8 128.2)">1k</text>
<text x="88.2" y="130.3" transform="rotate(-90 88.2 130.3)">SERVO</text>
<text x="100.9" y="130.3">GND</text>
<text x="101.3" y="127.9">+5V</text>
<text x="114.5" y="127.4">R6</text>
<text x="123.6" y="127.4">C1</text>
<text x="123.9" y="131.2">100n</text>
<text x="207.2" y="131.6">D1</text>
<text x="217.3" y="131.6">BLUE</text>
<text x="233.8" y="131.7">R7</text>
<text x="20.9" y="133.8">C48</text>
<text x="21" y="137.6">2.2u</text>
<text x="65.5" y="134.2">P0.21</text>
<text x="65.5" y="136.8">P0.23</text>
<text x="83.1" y="133.4" transform="rotate(-90 83.1 133.4)">R4</text>
<text x="89.1" y="132.9">P6</text>
<text x="102.3" y="136.8">VCC</text>
<text x="125" y="135.6">GND</text>
<text x="207.2" y="135.4">D2</text>
<text x="217.8" y="135.4">RED</text>
<text x="227.8" y="136.8">220R</text>
<text x="228.9" y="133">1k</text>
<text x="233.8" y="135.6">R8</text>
<text x="31.5" y="141.9">GND</text>
<text x="31.5" y="139.3">GND</text>
<text x="65.5" y="139.3">P0.25</text>
<text x="83.2" y="138.5" transform="rotate(-90 83.2 138.5)">D6</text>
<text x="88.2" y="143.3" transform="rotate(-90 88.2 143.3)">SWD</text>
<text x="102.2" y="141.8">GND</text>
<text x="207.2" y="139.2">D3</text>
<text x="216.5" y="139.2">GREEN</text>
<text x="227.8" y="140.6">220R</text>
<text x="233.8" y="139.4">R9</text>
<text x="31.5" y="146.9">GND</text>
<text x="31.5" y="144.4">GND</text>
<text x="31.5" y="149.5">GND</text>
<text x="61.3" y="149.5">P0.26_XL2</text>
<text x="89.1" y="149.4">P7</text>
<text x="236.8" y="147">GND</text>
<text x="20.9" y="154.6">GND</text>
<text x="31.5" y="152">GND</text>
<text x="61.3" y="152">P0.27_XL1</text>
<text x="83.1" y="154.6">GND</text>
<text x="83.2" y="150.7" transform="rotate(-90 83.2 150.7)">RED</text>
<text x="126.5" y="167.3">HOLE</text>
<text x="126.7" y="165">J4</text>
<text x="54.7" y="169.7">PWR_FLAG</text>
<text x="126.5" y="172.4">HOLE</text>
<text x="126.7" y="170">J5</text>
<text x="54.7" y="179.9">PWR_FLAG</text>
<text x="54.7" y="174.8">PWR_FLAG</text>
<text x="78.4" y="174.9">+5V</text>
<text x="54.7" y="185">PWR_FLAG</text>
<text x="78.1" y="185">GND</text>
<text x="78.2" y="180">VCC</text>
</g>
</svg>
